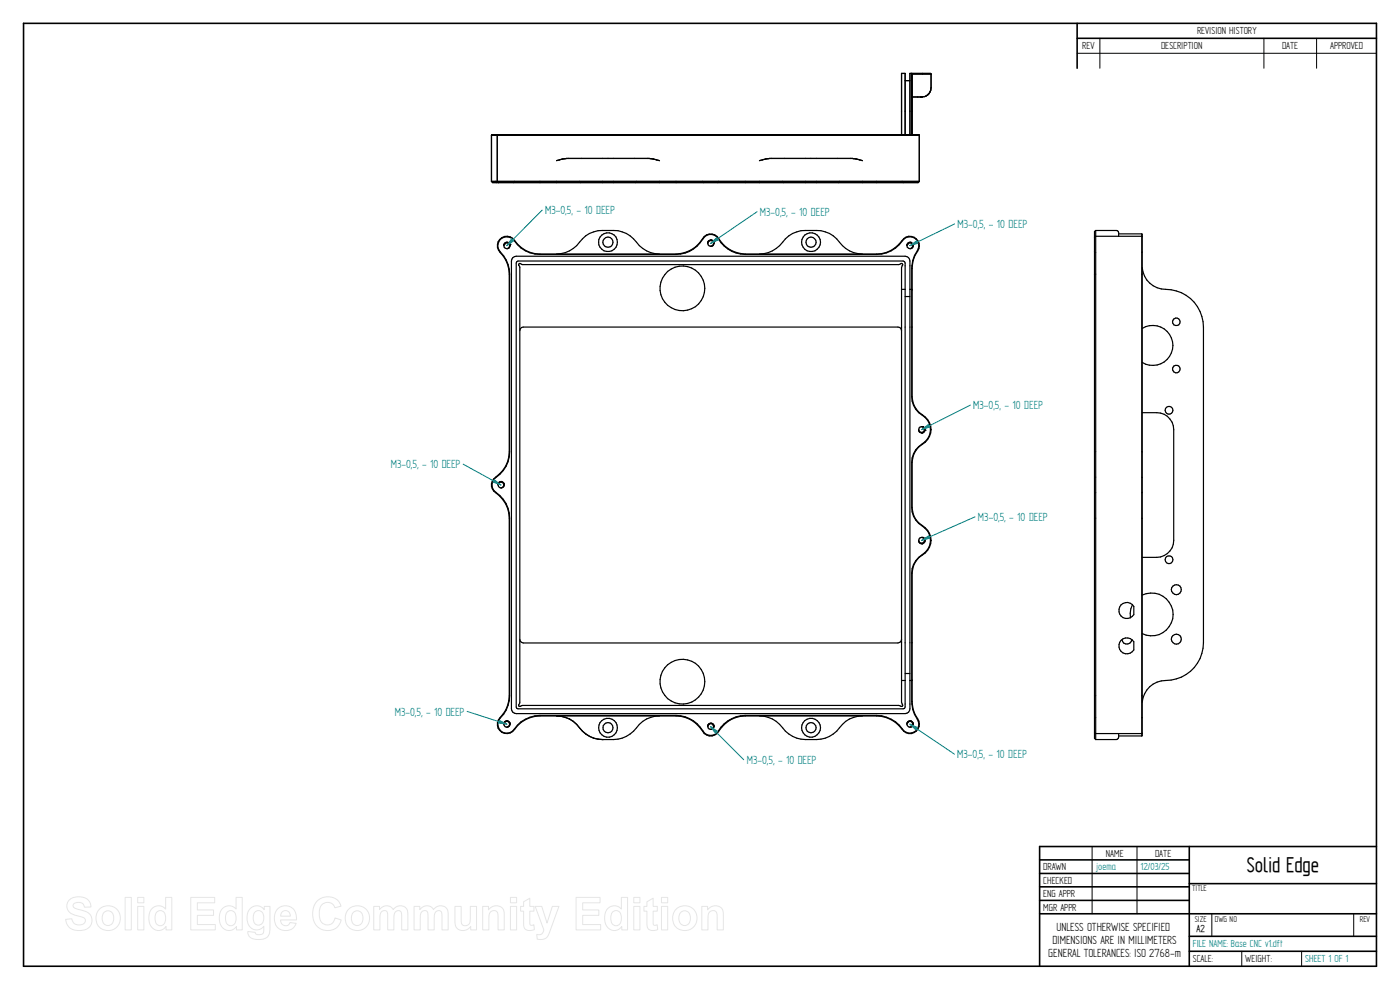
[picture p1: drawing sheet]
<svg xmlns="http://www.w3.org/2000/svg" width="297mm" height="210mm" viewBox="0 0 297 210" stroke-linecap="round" stroke-linejoin="round" font-family="sans-serif">
<g fill="none" stroke="#000" stroke-width=".34">
<path d="M5 5h287v200h-287zM228.5 5v9.5M228.5 8.1h63.5M252.3 179.6v25.4M292 179.6h-71.4v25.4M220.6 182.4h31.7M220.6 185.3h31.7M220.6 188.1h31.7M220.6 191h31.7M220.6 193.8h71.4M252.3 187.5h39.7M252.3 198.6h39.7"/>
<path d="M252.3 201.8h39.7"/>
</g>
<path d="M228.5 11.3h63.5M233.3 8.1v6.4M268.1 8.1v6.4M279.3 8.1v6.4M231.7 179.6v14.2M241.2 179.6v14.2M257.1 193.9v4.7M287.2 193.9v4.7M263.4 201.8v3.2M276.1 201.8v3.2" fill="none" stroke="#000" stroke-width=".21"/>
<g fill="none" stroke="#000" stroke-width=".25">
<path d="M192 17.1h1M193.5 15.7l-.1-.1v13M193.5 15.7v12.9M193.5 15.7h4M197.5 15.7l-.1-.1h-4.4v13M197.5 15.7v2.9a2 2 0 0 1-1.3 1.9l-.9 .1M104.3 28.7v9.8M104.3 28.7h90.7M104.3 28.7l.1-.1h90.5l.1 .1M104.3 38.5l.2 .2h90.3l.2-.2M104.3 38.5h90.7M105.6 28.6l-.1 .1v9.8l.2 .2"/>
<path d="M118.1 34.1l2.2-.5h17.4l2.2 .5M161.1 34.1l2.2-.5h17.5l2.2 .5M191.3 28.6h.1M191.3 28.6v-13h.7v13M193.4 28.6h.1M193.5 20.6h2M195 28.7v9.8M195.4 20.6h.1M195.5 20.6h.1M106.9 52.1l.1 .4 .5 .2M106.9 52.1a.62 .62 0 0 1 .6-.6 .62 .62 0 0 1 .6 .6 .62 .62 0 0 1-.6 .6M106.9 51.9h.1"/>
<path d="M106.9 51.8a.67 .67 0 0 1 .7-.4 .67 .67 0 0 1 .6 .5M106.9 51.9v.2M108.2 51.9h.1M108.2 51.9a.7 .7 0 0 1-.7 .8M108.8 54.7l.7-.3h82.5a1.01 1.01 0 0 1 1 1v95a1.01 1.01 0 0 1-1 1h-82.5a1.01 1.01 0 0 1-1-1v-95zM109.6 55.5l.3-.1h81.7l.3 .1 .1 .3v94.2l-.1 .3h-82.3l-.1-.3v-94.2zM110.1 56l.2-.1 .6 .2h79.7l.7-.2 .1 .1 .1 .1-.2 .7v92.2l.2 .6-.1 .2-.8-.2h-79.7l-.8 .2-.1-.2 .3-.6v-92.2l-.3-.7zM118.1 53.9a6.1 6.1 0 0 0 4.8-2.5 5.8 5.8 0 0 1 4.9-2.5 8.4 8.4 0 0 1 5.1 .6 8.6 8.6 0 0 1 2.7 2.6 6.2 6.2 0 0 0 4.3 1.8M150.2 51.6v.3l.5 .3M150.2 51.6a.62 .62 0 0 1 .6-.6 .62 .62 0 0 1 .6 .6 .62 .62 0 0 1-.7 .6M150.4 51.1h.1M150.4 51.1l-.2 .5"/>
<path d="M150.4 51.1a.66 .66 0 0 1 1.1 .3 .66 .66 0 0 1-.8 .8M161.1 53.9a6.6 6.6 0 0 0 5.5-3.2 5.7 5.7 0 0 1 4.3-1.8 8.6 8.6 0 0 1 5.1 .6 8.6 8.6 0 0 1 2.7 2.6 5.9 5.9 0 0 0 4.3 1.8M192.4 52.1l.1 .4 .5 .2M192.4 51.9h.1M192.4 51.9v.2M192.5 51.8a.62 .62 0 0 1 1 0 .62 .62 0 0 1-.5 .9M192.5 51.8l-.1 .3M192.6 51.6h.1M192.6 51.6l-.1 .2M192.6 51.6l.4-.2a.65 .65 0 0 1 .7 .5M193.7 51.9h.1M193.8 51.9l-.2 .6-.6 .2"/>
<path d="M232.5 48.9h4.6l.2 .5v.7M232.5 48.9l-.3 .2v107.5l.3 .3M232.5 48.9v108M237.3 49.6h4.9M242.2 49.6v106.5M242.3 56.8a5 5 0 0 0 5 4.6 8 8 0 0 1 8 8v67a8 8 0 0 1-8 8 5 5 0 0 0-5 4.6M242.3 50.2l-9.8-.1-.3 .3M110.3 70.1l.1-.3 .6-.4h79.5l.4 .1 .3 .3 .1 .3M191.3 61.4h.7M192 62.9h1M193 61.4l.5 .1M242.3 69.7a4.3 4.3 0 0 1 6.5 3.6 4.3 4.3 0 0 1-6.5 3.6"/>
<path d="M194.9 91.1v.3M194.9 91.1l.1 .3M194.9 91.4l.6 .5M195.5 91.9h.1M195.5 90.5l-.3 .1-.3 .5M195.5 90.5h.2M195.5 90.5a.62 .62 0 0 1 .5 .9 .62 .62 0 0 1-1 0M195.7 90.5h.1M195.7 90.6l.3 .1M196 90.7h.1M196.1 90.8a.68 .68 0 0 1 .1 .7 .68 .68 0 0 1-.7 .4M196.3 91.3h.1"/>
<path d="M197.4 91.1a4.1 4.1 0 0 0-2.5-3.6 4.7 4.7 0 0 1-1.5-3.3v-27.3a7.5 7.5 0 0 1 1.4-4.2 1.88 1.88 0 0 0-.9-2.3 1.88 1.88 0 0 0-2.4 .7 6.6 6.6 0 0 1-5.5 2.9h-27.9a7.1 7.1 0 0 1-6-3.8 1.86 1.86 0 0 0-3 .5 6.7 6.7 0 0 1-5.7 3.3h-28.8a6.9 6.9 0 0 1-5.9-3.4 1.91 1.91 0 0 0-2.6 .2 1.91 1.91 0 0 0 .1 2.7 6.7 6.7 0 0 1 1.9 4.7v37.6a6.8 6.8 0 0 1-3.3 5.8 1.91 1.91 0 0 0 .4 2.8 6.5 6.5 0 0 1 2.9 5.5v37.7a7.2 7.2 0 0 1-2.3 5.1 1.9 1.9 0 0 0 .7 2.6 1.9 1.9 0 0 0 2.6-.6 6.8 6.8 0 0 1 5.5-2.9h28.8a7 7 0 0 1 6.1 3.7 1.9 1.9 0 0 0 2.9-.4 6.7 6.7 0 0 1 5.7-3.3h27.9a7.1 7.1 0 0 1 5.8 3.3 1.91 1.91 0 0 0 2.5-.1 1.91 1.91 0 0 0 .3-2.4 6.4 6.4 0 0 1-1.2-3.8v-27.2a5.1 5.1 0 0 1 2.8-4.4 3.4 3.4 0 0 0 1.2-2.6M197.4 91.1a3.5 3.5 0 0 1-1.7 3 4.5 4.5 0 0 0-2.3 4v9.6a4.5 4.5 0 0 0 2.3 3.9 3.6 3.6 0 0 1 1.7 3M197.4 91.1h.1M197.5 91.1a4.3 4.3 0 0 0-2.6-3.6 4.7 4.7 0 0 1-1.4-3.3v-27.2a7 7 0 0 1 1.4-4.3 2 2 0 0 0-1-2.4 2 2 0 0 0-2.5 .7 6.6 6.6 0 0 1-5.4 2.9h-27.9a6.9 6.9 0 0 1-6-3.7 2.04 2.04 0 0 0-2.7 0 6.9 6.9 0 0 1-6 3.7h-28.8a6.9 6.9 0 0 1-5.8-3.4 2.01 2.01 0 0 0-2.8 .3 2.01 2.01 0 0 0 .1 2.8 6.4 6.4 0 0 1 1.9 4.6v37.6a6.8 6.8 0 0 1-3.3 5.8 1.93 1.93 0 0 0 .5 2.9 6.6 6.6 0 0 1 2.8 5.4v37.7a7.2 7.2 0 0 1-2.3 5.1 1.99 1.99 0 0 0 .8 2.7 1.99 1.99 0 0 0 2.7-.7 6.5 6.5 0 0 1 5.4-2.8h28.8a6.7 6.7 0 0 1 6 3.7 1.97 1.97 0 0 0 3.1-.5 6.5 6.5 0 0 1 5.6-3.2h27.9a7 7 0 0 1 5.8 3.3 1.99 1.99 0 0 0 2.6-.1 1.99 1.99 0 0 0 .3-2.6 6.2 6.2 0 0 1-1.2-3.7v-27.2a5 5 0 0 1 2.8-4.3 3.8 3.8 0 0 0 1.2-2.7M197.5 91.1a4.4 4.4 0 0 1-2.6 3.7 4.7 4.7 0 0 0-1.4 3.3v9.6a5 5 0 0 0 2.8 4.3 3.6 3.6 0 0 1 1.2 2.6M242.3 87.5h3.1a3.6 3.6 0 0 1 3.6 3.6v23.5a3.6 3.6 0 0 1-3.6 3.6h-3.1M105.7 102.9l.3 .5 .3 .1M105.7 102.9a.62 .62 0 0 1 .9-.5 .62 .62 0 0 1 0 1M105.7 102.5h.1M105.7 102.5v.4M105.8 102.4h.1M105.8 102.4l-.1 .1"/>
<path d="M105.8 102.4a.66 .66 0 0 1 1.1 0 .66 .66 0 0 1-.3 1M106.6 103.4l-.3 .1M194.9 114.6l.1 .5 .5 .3M195.5 115.4h.1M195.5 114l-.3 .1-.3 .5M195.5 114h.2M195.5 114a.62 .62 0 0 1 .6 .6 .62 .62 0 0 1-.6 .6 .62 .62 0 0 1-.6-.6M195.7 114h.1M195.7 114l.3 .2M196 114.2h.1M196.1 114.3a.66 .66 0 0 1 .1 .7 .66 .66 0 0 1-.7 .4M197.4 114.6h.1"/>
<path d="M110.3 135.6l.1 .4 .6 .4h79.5l.7-.4 .1-.4M237.8 128.3a1.71 1.71 0 0 1 2.7 .4v1.7a1.72 1.72 0 0 1-2.5 .5 1.72 1.72 0 0 1-.2-2.6zM237.8 135.8a1.73 1.73 0 0 1 2.7 .3v1.8a1.7 1.7 0 0 1-2.5 .5 1.7 1.7 0 0 1-.2-2.6zM238 135.7a1.04 1.04 0 0 0 1.1 .9 1.04 1.04 0 0 0 1-.9M240.2 128.3l-.3 .9-.1 1.8M242.3 126.2a4.6 4.6 0 0 1 6.6 4.1 4.6 4.6 0 0 1-6.6 4.1M106.9 153.6l.3 .6 .3 .1M106.9 153.6a.63 .63 0 0 1 .9-.5 .63 .63 0 0 1 0 1.1M106.9 153.3h.1M106.9 153.3v.3M107.1 153.1h.1M107.1 153.1l-.1 .1"/>
<path d="M107.1 153a.67 .67 0 0 1 1 .2 .67 .67 0 0 1-.3 1M107.8 154.2l-.3 .1M118.1 151.9a5.8 5.8 0 0 1 4.8 2.5l1.4 1.3M124.2 155.7l1.7 .9M124.3 155.7l1.6 .9M125.9 156.6l1.9 .3M127.8 156.9h.1M139.9 151.9a5.8 5.8 0 0 0-4.9 2.5 6.2 6.2 0 0 1-4.9 2.5h-2.3M150.2 154.1v.3l.5 .3M150.2 154.1a.62 .62 0 0 1 .6-.6 .62 .62 0 0 1 .6 .6 .62 .62 0 0 1-.7 .6M150.2 153.7h.1M150.2 153.7v.4"/>
<path d="M150.4 153.6h.1M150.4 153.6l-.1 .1M150.4 153.5a.67 .67 0 0 1 1.1 .4 .67 .67 0 0 1-.8 .8M161.1 151.9a6.3 6.3 0 0 1 5.5 3.2 6.2 6.2 0 0 0 4.3 1.8 8.3 8.3 0 0 0 5.9-1.2l.7-.6a6.4 6.4 0 0 1 5.5-3.2M191.3 144.4h.7M192 142.9h1M192.4 153.6l.1 .3 .5 .4M192.4 153.6a.63 .63 0 0 1 .6-.6 .63 .63 0 0 1 .7 .6 .63 .63 0 0 1-.7 .7M192.5 153.3h.1M192.5 153.3l-.1 .3M192.6 153.1h.1M192.6 153.1l-.1 .1"/>
<path d="M192.7 153a.69 .69 0 0 1 1 .4 .69 .69 0 0 1-.7 .9M193.5 144.3l-.5 .1M232.2 155.4l.3 .2 9.8-.1M237.3 155.6l-.1 1-.4 .3h-4.3M237.3 156.1h4.9"/>
<circle cx="129" cy="51.4" r="1.07"/>
<circle cx="129" cy="51.4" r="1.99"/>
<circle cx="172.1" cy="51.4" r="2.01"/>
<circle cx="172.1" cy="51.4" r="1.08"/>
<circle cx="144.8" cy="61.2" r="4.7"/>
<circle cx="249.5" cy="78.3" r=".81"/>
<circle cx="249.6" cy="68.3" r=".8"/>
<circle cx="248" cy="87" r=".83"/>
<circle cx="248" cy="118.7" r=".84"/>
<circle cx="249.6" cy="125.1" r="1.05"/>
<circle cx="249.6" cy="135.6" r="1.05"/>
<circle cx="129" cy="154.4" r="2.01"/>
<circle cx="129" cy="154.4" r="1.07"/>
<circle cx="144.8" cy="144.6" r="4.7"/>
<circle cx="172.1" cy="154.4" r="2.01"/>
<circle cx="172.1" cy="154.4" r="1.08"/>
</g>
<path d="M202.5 47.5l-9.5 4.6" fill="none" stroke="#008080" stroke-width=".21"/>
<path d="M193 52.1l1.5-1 .2 .5z" fill="#008080"/>
<path d="M160.6 44.9l-9.9 6.7M193 52.1l1.5-1 .2 .5z" fill="none" stroke="#008080" stroke-width=".21"/>
<path d="M150.7 51.6l1.4-1.2 .3 .5z" fill="#008080"/>
<path d="M115 44.6l-7.5 7.5M150.7 51.6l1.4-1.2 .3 .5z" fill="none" stroke="#008080" stroke-width=".21"/>
<path d="M108.5 50.7l.5 .4-1.5 1z" fill="#008080"/>
<path d="M108.5 50.7l.5 .4-1.5 1zM98.3 98.5l8 4.4" fill="none" stroke="#008080" stroke-width=".21"/>
<path d="M104.9 101.8l1.4 1.1-1.7-.6z" fill="#008080"/>
<path d="M104.9 101.8l1.4 1.1-1.7-.6zM99.1 150.9l8.4 2.7" fill="none" stroke="#008080" stroke-width=".21"/>
<path d="M105.9 152.8l1.6 .8-1.8-.2z" fill="#008080"/>
<path d="M105.9 152.8l1.6 .8-1.8-.2zM150.7 154.1l7.1 7.1" fill="none" stroke="#008080" stroke-width=".21"/>
<path d="M150.7 154.1l1.5 1.1-.4 .4z" fill="#008080"/>
<path d="M150.7 154.1l1.5 1.1-.4 .4zM193 153.6l9.5 6.4" fill="none" stroke="#008080" stroke-width=".21"/>
<path d="M193 153.6l1.6 .7-.3 .6z" fill="#008080"/>
<path d="M205.9 85.9l-10.4 5.2M193 153.6l1.6 .7-.3 .6z" fill="none" stroke="#008080" stroke-width=".21"/>
<path d="M195.5 91.1l1.4-1 .3 .5z" fill="#008080"/>
<path d="M195.5 91.1l1.4-1 .3 .5zM206.8 109.6l-11.3 5" fill="none" stroke="#008080" stroke-width=".21"/>
<path d="M195.5 114.6l1.5-.9 .2 .5z" fill="#008080"/>
<path d="M195.5 114.6l1.5-.9 .2 .5z" fill="none" stroke="#008080" stroke-width=".21"/>
<g fill="none" stroke="#e6e6e6" stroke-width=".21">
<path d="M14.6 191a3.1 3.1 0 0 1 4.4 .4l.3 1h-1.4a1.3 1.3 0 0 0-1.1-1 1.3 1.3 0 0 0-1.3 .7l.2 .4 .8 .4a4 4 0 0 1 2.7 1.3 2.22 2.22 0 0 1-.2 2.4 2.22 2.22 0 0 1-2.2 .8 2.49 2.49 0 0 1-2.9-2.4l1.3-.1a1.5 1.5 0 0 0 1.3 1.3 1.5 1.5 0 0 0 1.6-.9 .99 .99 0 0 0-1-.8 3.2 3.2 0 0 1-2.9-1.9l.1-.9zM22 193.6a1.24 1.24 0 0 1 1.5-.2 1.24 1.24 0 0 1 .6 1.4 1.27 1.27 0 0 1-1.2 1.5 1.27 1.27 0 0 1-1.2-1.5l.1-.7zM26.5 190.4h1.4v6.9h-1.4zM29.2 190.4h1.3v1.1h-1.3zM29.2 192.3h1.3v5h-1.3zM32.2 192.8a1.95 1.95 0 0 1 2.9 0v-2.4h1.3v6.9h-1.2v-.8a1.99 1.99 0 0 1-2.3 .8 1.99 1.99 0 0 1-1.3-2.1l.1-1.4zM33.2 193.6a1.09 1.09 0 0 1 1.3-.3 1.09 1.09 0 0 1 .6 1.1 1.41 1.41 0 0 1-1.4 2 1.92 1.92 0 0 1-.5-2.8zM40.5 190.4h5.1v1.1h-3.7v1.5h3.4v1.2h-3.4v1.9h3.8v1.2h-5.2zM47.1 192.8a1.95 1.95 0 0 1 3 0v-2.4h1.3v6.9h-1.2v-.8a1.99 1.99 0 0 1-2.3 .8 1.99 1.99 0 0 1-1.4-2.1l.1-1.4zM48.2 193.6a1.09 1.09 0 0 1 1.2-.3 1.09 1.09 0 0 1 .7 1.1 1.41 1.41 0 0 1-1.4 2 1.92 1.92 0 0 1-.5-2.8zM53 192.8a1.93 1.93 0 0 1 3 .2v-.7h1.3v4.5a2.04 2.04 0 0 1-2.4 2.5 1.87 1.87 0 0 1-2.3-1.5v-.2l1.5 .2a.99 .99 0 0 0 1.7 .2l.2-1.5a1.98 1.98 0 0 1-2.3 .6 1.98 1.98 0 0 1-1.3-2l.1-1.3zM54 193.5a1.16 1.16 0 0 1 1.5-.1 1.16 1.16 0 0 1 .5 1.3 1.18 1.18 0 0 1-1.2 1.6 1.18 1.18 0 0 1-1.1-1.6z"/>
<path d="M58.9 192.9a2.34 2.34 0 0 1 2.6-.6 2.34 2.34 0 0 1 1.4 2.3v.6h-3.4a1.04 1.04 0 0 0 .8 1.1 1.04 1.04 0 0 0 1.2-.6l1.3 .2a2.42 2.42 0 0 1-3 1.4 2.42 2.42 0 0 1-1.6-3l.2-.8zM59.8 193.5a1.03 1.03 0 0 1 1.2-.2 1.03 1.03 0 0 1 .6 1.1h-2.1zM67.2 191.2a3 3 0 0 1 5.1 1l-1.3 .4a1.69 1.69 0 0 0-1.9-1.1 1.69 1.69 0 0 0-1.3 1.8 2.33 2.33 0 0 0 1.3 2.9 1.6 1.6 0 0 0 2-1.5l1.3 .5a3.1 3.1 0 0 1-3.6 2.1 3.1 3.1 0 0 1-2.5-3.4l.3-1.5zM74.9 193.6a1.24 1.24 0 0 1 1.5-.2 1.24 1.24 0 0 1 .6 1.4 1.27 1.27 0 0 1-1.2 1.5 1.27 1.27 0 0 1-1.3-1.5l.1-.7zM79.3 192.3h1.2v.7a1.7 1.7 0 0 1 2.9 0 1.68 1.68 0 0 1 2-.8 1.68 1.68 0 0 1 1.1 1.9v3.2h-1.3v-3.3a.82 .82 0 0 0-1-.8 .82 .82 0 0 0-.6 1.1v3h-1.3l-.1-3.2a.83 .83 0 0 0-.8-.9 .83 .83 0 0 0-.8 1v3.1h-1.3zM87.8 192.3h1.3v.7a1.7 1.7 0 0 1 2.9 0 1.68 1.68 0 0 1 2-.8 1.68 1.68 0 0 1 1.1 1.9v3.2h-1.3v-3.3a.82 .82 0 0 0-1-.8 .82 .82 0 0 0-.7 1.1v3h-1.3v-3.2a.83 .83 0 0 0-.9-.9 .83 .83 0 0 0-.7 1v3.1h-1.4zM96.5 192.3h1.3v2.8a1 1 0 0 0 .9 1.3 1 1 0 0 0 1.1-1.1v-3h1.3v5h-1.2v-.8a1.79 1.79 0 0 1-2.2 .9 1.79 1.79 0 0 1-1.2-2zM102.4 192.3h1.2v.7a1.79 1.79 0 0 1 2.2-.8 1.79 1.79 0 0 1 1.2 2v3.1h-1.3v-2.6a1.19 1.19 0 0 0-.7-1.5 1.15 1.15 0 0 0-1.3 1.4v2.7h-1.3zM108.3 190.4h1.3v1.1h-1.3zM108.3 192.3h1.3v5h-1.3zM111.1 191.3l1.3-.8v1.8h.9v1h-.9v2.4a.5 .5 0 0 0 .2 .6 .5 .5 0 0 0 .7-.1l.1 1a1.45 1.45 0 0 1-2.3-.8v-3.1h-.7v-1h.7zM113.5 192.3h1.4l1.2 3.5 1.1-3.5h1.4l-2.1 5.7a1.87 1.87 0 0 1-2.5 1.2l-.1-1a1.06 1.06 0 0 0 1.5-.9z"/>
<path d="M122.2 190.4h5.1v1.1h-3.7v1.5h3.4v1.2h-3.4v1.9h3.8v1.2h-5.2zM128.9 192.8a1.95 1.95 0 0 1 2.9 0v-2.4h1.3v6.9h-1.2v-.8a1.99 1.99 0 0 1-2.3 .8 1.99 1.99 0 0 1-1.3-2.1l.1-1.4zM129.9 193.6a1.09 1.09 0 0 1 1.3-.3 1.09 1.09 0 0 1 .6 1.1 1.41 1.41 0 0 1-1.4 2 1.92 1.92 0 0 1-.5-2.8zM134.5 190.4h1.3v1.1h-1.3zM134.5 192.3h1.3v5h-1.3zM137.2 191.3l1.4-.8v1.8h.8v1h-.8v2.4a.5 .5 0 0 0 .2 .6 .5 .5 0 0 0 .6-.1l.1 1a1.45 1.45 0 0 1-2.2-.8l-.1-3.1h-.6v-1h.6zM140.3 190.4h1.3v1.1h-1.3zM140.3 192.3h1.3v5h-1.3zM144.4 193.6a1.24 1.24 0 0 1 1.5-.2 1.24 1.24 0 0 1 .6 1.4 1.27 1.27 0 0 1-1.2 1.5 1.27 1.27 0 0 1-1.3-1.5l.1-.7zM148.9 192.3h1.2v.7a1.79 1.79 0 0 1 2.2-.8 1.79 1.79 0 0 1 1.2 2v3.1h-1.4v-2.6a1.19 1.19 0 0 0-.6-1.5 1.15 1.15 0 0 0-1.3 1.4v2.7h-1.3z"/>
<circle cx="23" cy="194.8" r="2.63"/>
<circle cx="75.9" cy="194.8" r="2.63"/>
<circle cx="145.3" cy="194.8" r="2.63"/>
</g>
<text font-size="5.1" x="264.5" y="185.1">Solid Edge</text>
<g font-size="2.8" fill="#008080">
<text x="115.7" y="45.5">M3-0,5, - 10 DEEP</text>
<text x="161.2" y="45.8">M3-0,5, - 10 DEEP</text>
<text x="203.2" y="48.3">M3-0,5, - 10 DEEP</text>
<text x="206.5" y="86.8">M3-0,5, - 10 DEEP</text>
<text x="82.9" y="99.4">M3-0,5, - 10 DEEP</text>
<text x="207.5" y="110.5">M3-0,5, - 10 DEEP</text>
<text x="83.7" y="151.8">M3-0,5, - 10 DEEP</text>
<text x="203.1" y="160.9">M3-0,5, - 10 DEEP</text>
<text x="158.4" y="162">M3-0,5, - 10 DEEP</text>
</g>
<g font-size="2.8">
<text x="224.2" y="197.4">UNLESS OTHERWISE SPECIFIED</text>
<text x="222.4" y="203.1">GENERAL TOLERANCES: ISO 2768-m</text>
<text x="223.3" y="200.2">DIMENSIONS ARE IN MILLIMETERS</text>
</g>
<g font-size="2.5">
<text x="229.6" y="10.5">REV</text>
<text x="246.3" y="10.5">DESCRIPTION</text>
<text x="254" y="7.3">REVISION HISTORY</text>
<text x="272" y="10.5">DATE</text>
<text x="282.2" y="10.5">APPROVED</text>
<text x="221.3" y="184.6">DRAWN</text>
<text x="234.6" y="181.7">NAME</text>
<text x="245.1" y="181.7">DATE</text>
<text x="221.3" y="187.5">CHECKED</text>
<text x="221.3" y="190.3">ENG APPR</text>
<text x="221.3" y="193.2">MGR APPR</text>
<text x="253.1" y="204.1">SCALE:</text>
<text x="264.2" y="204.1">WEIGHT:</text>
</g>
<g font-size="2.5" fill="#008080">
<text x="232.5" y="184.6">joema</text>
<text x="242" y="184.6">12/03/25</text>
<text x="253.1" y="201">FILE NAME: Base CNC v1.dft</text>
<text x="276.9" y="204.1">SHEET 1 OF 1</text>
</g>
<text font-size="2.4" x="253.8" y="197.6">A2</text>
<g font-size="2">
<text x="252.9" y="189.1">TITLE</text>
<text x="253.4" y="195.5">SIZE</text>
<text x="257.7" y="195.5">DWG NO</text>
<text x="288.5" y="195.5">REV</text>
</g>
</svg>
